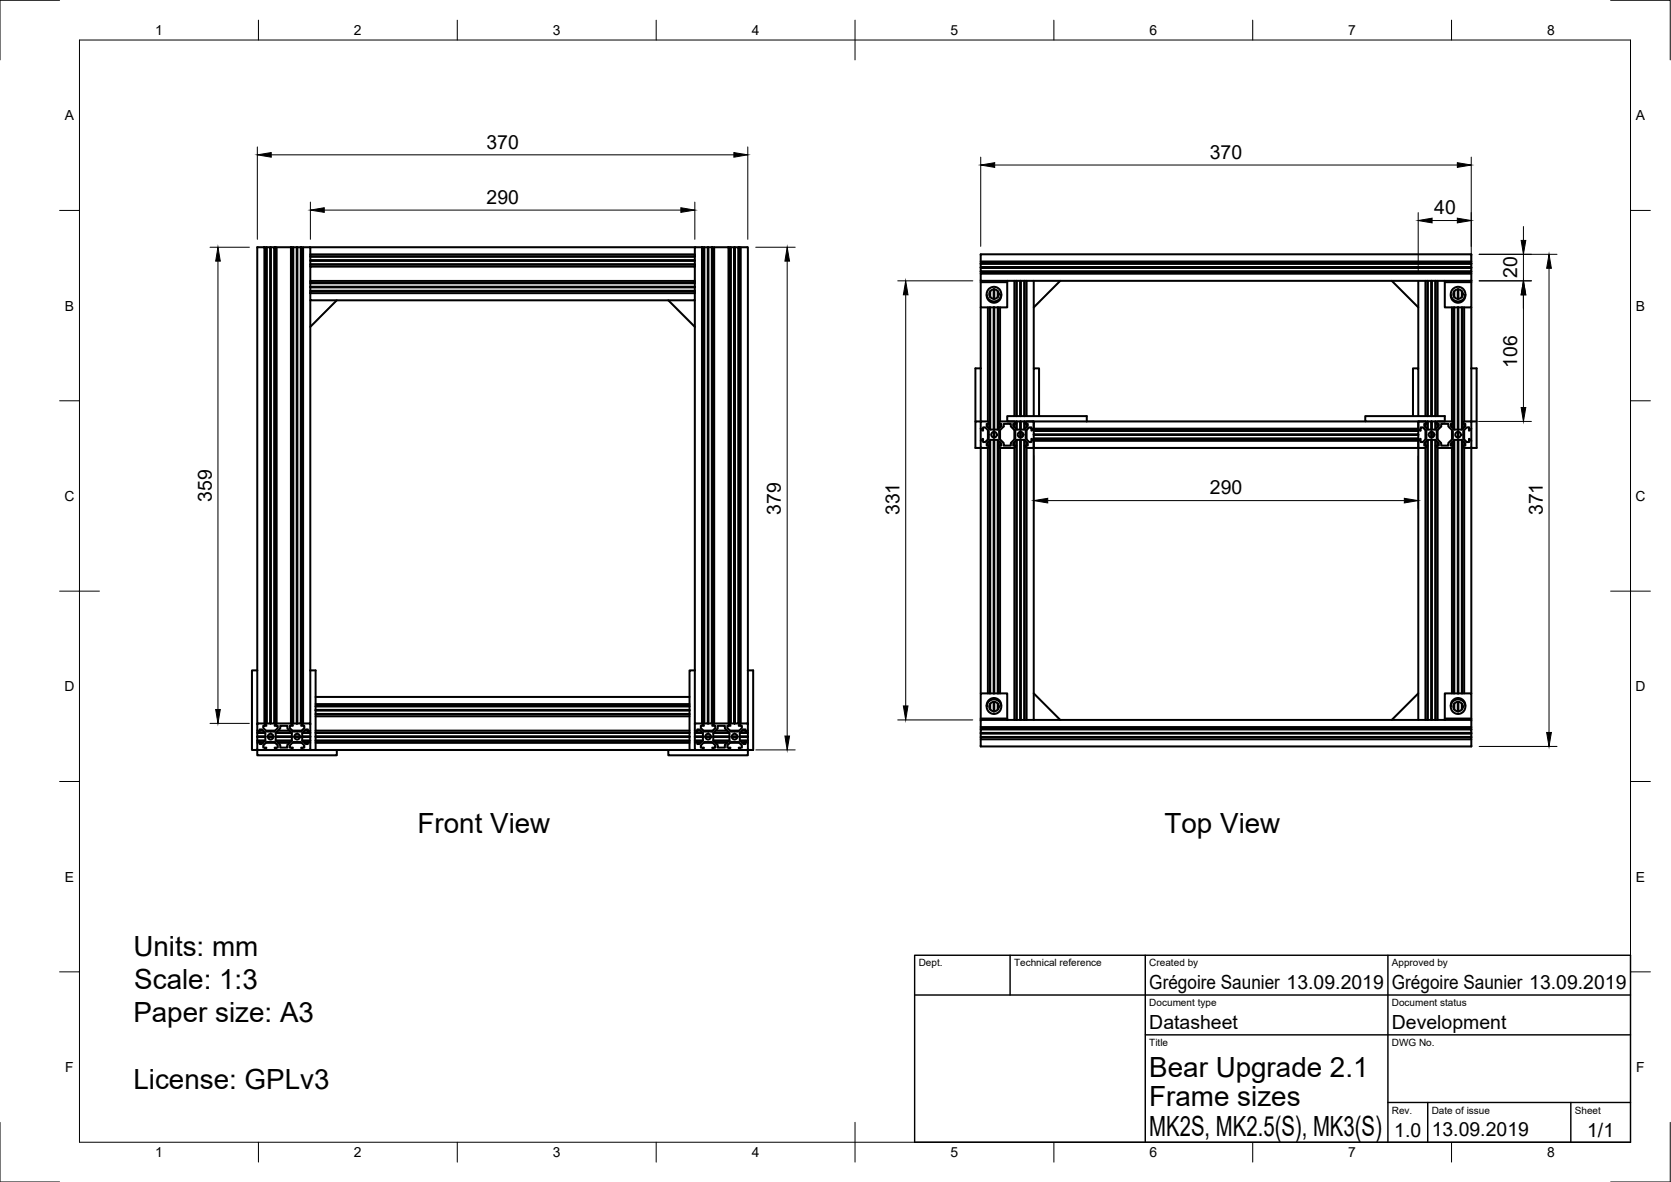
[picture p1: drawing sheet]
<svg xmlns="http://www.w3.org/2000/svg" width="420mm" height="297mm" viewBox="0 0 420 297" stroke-linecap="round" stroke-linejoin="round" font-family="sans-serif">
<!-- layer: Visible -->
<g fill="none" stroke="#000" stroke-width=".51">
<path d="M66.5 62.1h.5v119.7h-.5v-119.7h-1.8v119.9M67 62.1v119.7M67.1 62.1h.8v119.7h-.8M67.9 62.1v119.7M68 62.1v119.7M68.1 62.1h.9v119.7h-.9M69 62.1l.1 119.7h.5v-119.7h-.5M69.6 62.1h3.6v119.7h.4v-119.7h-.4M73.6 62.1v119.7M73.7 62.1h.9M74.6 62.1l.1 119.7zM74.7 62.1v119.7"/>
<path d="M74.8 62.1h.8v119.7h-.8M75.6 62.1l.1 119.7h.5v-119.7h-.5M76.2 62.1h1.8M78 67v-3.1h96.7v3.1M78 63.9v-1.8h96.7v1.8M78 73.7h96.7v1.8h-96.7zM78 73.7v-3.1h96.7v3.1M78 70.6v-3.6h96.7v3.6M78 75.5v106.5M78 65.5h96.7M78 65.4h96.7M78 64.5h96.7"/>
<path d="M78 64.4h96.7M78 73.2h96.7M78 73.1h96.7M78 72.2h96.7M78 72.1h96.7M78 71.2h96.7M78 71.1h96.7M78 66.5h96.7M78 66.4h96.7M84.7 75.5l-6.7 6.6M168 75.5l6.7 6.6M174.7 62.1h1.8v119.7h.5v-119.7h-.5"/>
<path d="M174.7 75.5v108.1l.6 .5v-.8h.6l.8 .9 .1 .9-.1 1-.8 .9h-.6v-.8l-.6 .5v1.8M177 62.1v119.7M177.1 62.1h.9v119.7h-.9M178 62.1v119.7M178.1 62.1h.9v119.7h-.9M179 62.1l.1 119.7h.5v-119.7h-.5M179.6 62.1h3.6v119.7h.5v-119.7h-.5M183.7 62.1v119.7M183.8 62.1h.8M184.6 62.1l.1 119.7zM184.7 62.1v119.7M184.8 62.1h.9v119.7h-.9"/>
<path d="M185.7 62.1l.1 119.7h.4v-119.7h-.4M186.2 62.1h1.8v106.4M246.6 70.6h6.7v6.6h-6.7zM246.6 65.7v-1.8h123.4v1.8M246.6 68.8h123.4v-.5h-123.4v2.3M246.6 65.7h123.4v.5h-123.4zM246.6 66.3h123.4v.9M246.6 67.3l123.4-.1h-123.4v.1M246.6 68.2h123.4v-.9h-123.4v1M246.6 70.9h6.7M246.6 66.2v1M246.6 77.2v15.4"/>
<path d="M248.1 74.1a1.84 1.84 0 0 0 1.8 1.6 1.84 1.84 0 0 0 1.9-1.6M248.4 77.2v28.7M248.6 72.6a1.91 1.91 0 0 1 2.6 .2 1.91 1.91 0 0 1 0 2.6 1.91 1.91 0 0 1-2.6 .1 2.28 2.28 0 0 1 0-2.9zM248.9 73.3v1.2M248.9 77.2v29.2M249 73.2v1.4M249 77.2v30.8M249.9 72.7v2.4M249.9 77.2v30.8M250 72.7v2.4M250 77.2v30.8M250.9 73.2v1.4"/>
<path d="M250.9 77.2v30.8M251 73.3v1.2M251 77.2v29.2M251.5 77.2v28.7M253.3 70.6h110M255.1 70.6v34M255.5 70.6v34M255.7 70.6v34M256.5 70.6v34M256.6 70.6v34M256.7 70.6v34M257.5 70.6v34"/>
<path d="M257.6 70.6v34M258.1 70.6v34M259.9 70.6v22M266.6 70.6l-6.7 6.6M349.9 70.6l6.7 6.6M356.6 70.6v22M358.4 70.6v34M358.9 70.6v34M359 70.6v34M359.9 70.6v34M360 70.6v34M360.9 70.6v34"/>
<path d="M361 70.6v34M361.5 70.6v34M363.3 70.6h6.7v6.6h-6.7zM363.3 70.9h6.7M364.8 74.1a1.84 1.84 0 0 0 1.8 1.6 1.84 1.84 0 0 0 1.8-1.6M365.1 77.2v28.7M365.3 72.6a1.91 1.91 0 0 1 2.6 .2 1.91 1.91 0 0 1 0 2.6 1.91 1.91 0 0 1-2.6 .1 2.28 2.28 0 0 1 0-2.9zM365.6 73.3v1.2M365.6 77.2v29.2M365.7 73.2v1.4M365.7 77.2v30.8M366.5 72.7v2.4"/>
<path d="M366.5 77.2v30.8M366.6 72.7v2.4M366.6 77.2v30.8M366.7 72.7v2.4M366.7 77.2v30.8M367.6 73.2v1.4M367.6 77.2v30.8M367.7 73.3v1.2M367.7 77.2v29.2M368.2 77.2v28.7M370 68.8v1.8M370 66.2v.1"/>
<path d="M370 67.3h.1M370 68.2v.1M370 77.2v15.4M246.6 92.6v13.5M246.6 92.6h-1.3v13.3M370 92.6v13.5M370 92.6h1.3v20h-1.3M246.6 105.9h-1.3v6.7h1.3M246.6 106.1v1.6l.6 .5v-.8h.5l.9 .9 .1 .9-.1 1-.9 .9h-.5v-.8l-.6 .5v1.6M246.6 107.7v3.1M246.6 112.4v61.9M246.6 106.1l.2-.2h1.6l.5 .6h-.8v.6l.9 .9h.9h1l.9-.9v-.6h-.8l.5-.6h3.6l.4 .6h-.7v.6l.9 .9h.9h.9l.9-.9v-.6h-.8l.5-.6h1.7l.1 .2"/>
<path d="M248.4 106.5v.9M248.4 108.1v2.3M248.4 111.1v.9M248.4 112.6v61.7M248.9 106.5v1.4M248.9 110.6v1.4M248.9 112.1v62.2M249 110.5v63.8M249.9 108.5v1.4M249.9 110.5v63.8M250 108.5v1.4M250 110.5v63.8"/>
<path d="M250.9 110.5v63.8M251 106.5v1.4M251 110.6v1.4M251 112.1v62.2M251.5 106.5v.9M251.5 108.1v2.3M251.5 111.1v.9M251.5 112.6v61.7M252.4 106.5h1.8v.7l1.1 1.1v1.9l-1.1 1.1v.7h-1.8v-.7l-1.2-1.1v-1.9l1.2-1.1zM253.3 104.6h20v1.3h-20zM255.1 106.5v.9M255.1 108.1v2.3"/>
<path d="M255.1 111.1v.9M255.1 112.6v68.3M255.5 105.9v.5M255.5 106.5v1.4M255.5 110.6v1.4M255.5 112.1v68.8M255.7 110.5l-.9 .9v.6h.7l-.4 .6h-3.6l-.5-.6h.8v-.6l-.9-.9h-1h-.9l-.9 .9v.6h.8l-.5 .6h-1.6l-.2-.2M255.7 110.5h.8M255.7 105.9v2.1M255.7 110.5v70.4M256.5 110.5h1l.9 .9v.6h-.8l.5 .6h1.7l.1-.2M256.5 105.9v2.1"/>
<path d="M256.5 108.5v1.4M256.5 110.5v70.4M256.6 105.9v2.1M256.6 108.5v1.4M256.6 110.5v70.4M256.7 105.9v2.1M256.7 108.5v1.4M256.7 110.5v70.4M257.5 105.9v2.1M257.5 110.5v70.4M257.6 105.9v.5M257.6 106.5v1.4"/>
<path d="M257.6 110.6v1.4M257.6 112.1v68.8M258.1 106.5v.9M258.1 108.1v2.3M258.1 111.1v.9M258.1 112.6v68.3M259.9 104.6v-12h1.4v12M259.9 107.7h96.7v.5h-96.7zM259.9 109.2h96.7v-.9h-96.7v.9M259.9 109.3l96.7-.1h-96.7v1M259.9 110.3l96.7-.1h-96.7v.6M259.9 112.4v-1.6h96.7v1.6"/>
<path d="M259.9 106.1v1.6l-.6 .5v-.8h-.5l-.9 .9-.1 .9 .1 1 .9 .9h.5v-.8l.6 .5v1.6M259.9 105.9v.2M259.9 112.4v.2M259.9 112.6h96.7M259.9 106.1v1.6M259.9 108.2v.1M259.9 112.6v68.3M273.3 105.9h70M343.3 104.6h20v1.3h-20zM355.3 104.6v-12h1.3v12M356.6 106.1v1.6l.6 .5v-.8h.6l.8 .9 .1 .9-.1 1-.8 .9h-.6v-.8l-.6 .5v1.6M356.6 105.9v.2"/>
<path d="M356.6 112.4v.2M356.6 106.1v1.6M356.6 108.2v.1M356.6 109.2h.1M356.6 109.3v.9M356.6 110.3v.5M356.6 112.6v68.3M356.6 106.1l.2-.2h1.6l.5 .6h-.8v.6l.9 .9h.9h1l.9-.9v-.6h-.8l.5-.6h3.6l.5 .6h-.8v.6l.9 .9h.9h1l.8-.9v-.6h-.7l.5-.6h1.6l.2 .2M358.4 106.5v.9M358.4 108.1v2.3M358.4 111.1v.9M358.4 112.6v68.3"/>
<path d="M358.9 105.9v.5M358.9 106.5v1.4M358.9 110.6v1.4M358.9 112.1v68.8M359 105.9v2.1M359 110.5v70.4M359.9 105.9v2.1M359.9 108.5v1.4M359.9 110.5v70.4M360 105.9v2.1M360 108.5v1.4M360 110.5v70.4"/>
<path d="M360.9 105.9v2.1M360.9 110.5v70.4M361 105.9v.5M361 106.5v1.4M361 110.6v1.4M361 112.1v68.8M361.5 106.5v.9M361.5 108.1v2.3M361.5 111.1v.9M361.5 112.6v68.3M362.4 106.5h1.8v.7l1.1 1.1v1.9l-1.1 1.1v.7h-1.8v-.7l-1.1-1.1v-1.9l1.1-1.1zM365.1 106.5v.9"/>
<path d="M365.1 108.1v2.3M365.1 111.1v.9M365.1 112.6v61.7M365.6 106.5v1.4M365.6 110.6v1.4M365.6 112.1v62.2M365.7 110.5l-.9 .9v.6h.8l-.5 .6h-3.6l-.5-.6h.8v-.6l-.9-.9h-1h-.9l-.9 .9v.6h.8l-.5 .6h-1.6l-.2-.2M365.7 110.5h.8M365.7 110.5v63.8M366.5 110.5h1.1l.8 .9v.6h-.7l.5 .6h1.6l.2-.2M366.5 108.5v1.4M366.5 110.5v63.8"/>
<path d="M366.6 108.5v1.4M366.6 110.5v63.8M366.7 108.5v1.4M366.7 110.5v63.8M367.6 110.5v63.8M367.7 106.5v1.4M367.7 110.6v1.4M367.7 112.1v62.2M368.2 106.5v.9M368.2 108.1v2.3M368.2 111.1v.9M368.2 112.6v61.7"/>
<path d="M370 106.1v1.6l-.6 .5v-.8h-.6l-.9 .9v.9v1l.9 .9h.6v-.8l.6 .5v1.6M370 105.9h1.3M370 107.7v3.1M370 112.4v61.9M64.7 168.5h-1.3v20h1.3M78 168.5h1.4v20M79.4 178.5h94M79.4 178.4h94M79.4 177.5h94M79.4 177.4h94M79.4 176.9h94M79.4 175.1h94"/>
<path d="M79.4 179.5h94M79.4 179.4h94M174.7 168.5h-1.3v20M188 168.5h1.4v20h-124.7M188 168.5v13.5M246.6 174.3h6.7v6.6h-6.7zM248.1 177.4a1.84 1.84 0 0 1 1.8-1.7 1.84 1.84 0 0 1 1.9 1.7M248.6 176a1.91 1.91 0 0 1 2.6 .1 1.91 1.91 0 0 1 0 2.6 1.91 1.91 0 0 1-2.6 .2 2.28 2.28 0 0 1 0-2.9zM248.9 177v1.2M249 176.9v1.4M249.9 176.4v2.4M250 176.4v2.4"/>
<path d="M250.9 176.9v1.4M251 177v1.2M259.9 174.3l6.7 6.6M356.6 174.3l-6.7 6.6M363.3 174.3h6.7v6.6h-6.7zM364.8 177.4a1.84 1.84 0 0 1 1.8-1.7 1.84 1.84 0 0 1 1.8 1.7M365.3 176a1.9 1.9 0 0 1 2.7 .2 1.9 1.9 0 0 1-.2 2.7 1.9 1.9 0 0 1-2.7-.3 2.35 2.35 0 0 1 .2-2.6zM365.6 177v1.2M365.7 176.9v1.4M366.5 176.4v2.4M366.6 176.4v2.4M366.7 176.4v2.4"/>
<path d="M367.6 176.9v1.4M367.7 177v1.2M64.7 181.8h.2M64.7 188.5v1.3h20v-1.3M64.7 182v1.6l.6 .5v-.8h.5l.9 .9 .1 .9-.1 1-.9 .9h-.5v-.8l-.6 .5v1.8M64.7 183.6v3.1M64.7 186.2h.5M64.7 186.1h2M64.7 185.2h2M64.7 185.1h2.1M64.7 185.1h2M64.7 184.2h2"/>
<path d="M64.7 184.1h.5M64.7 188.3l.2 .2M64.9 181.8h1.6l.5 .6h-.8v.6l.9 .8 .9 .1 1-.1 .8-.8v-.6h-.7l.5-.6h3.6l.4 .6h-.7v.6l.8 .8 1 .1 .9-.1 .9-.8v-.6h-.8l.5-.6h1.8M64.9 181.8l-.2 .2M65.3 186.7h.8M65.3 186.2h1.3M65.3 184.1h1.3M65.3 183.6h.8M66.5 188.5l.5-.6h-.8v-.6l.9-.9h.9h1l.8 .9v.6h-.7l.5 .6M66.8 186.7h2.4M66.8 183.6h2.4M67.3 185.2h1.4"/>
<path d="M67.3 185.1h1.4M69 181.8h.1M69.3 186.1h4.1M69.3 185.2h4.1M69.3 185.1h4.1M69.3 184.2h4.1M69.4 186.2h3.9M69.4 184.1h3.9M69.9 186.7h2.9M69.9 183.6h2.9M70.5 182.4h1.8v.7l1.1 1.1v1.9l-1.1 1.1v.7h-1.8v-.7l-1.2-1.1v-1.9l1.2-1.1zM73.2 188.5l.4-.6h-.7v-.6l.8-.9h1h.9l.9 .9v.6h-.8l.5 .6"/>
<path d="M73.5 186.7h2.4M73.5 183.6h2.4M73.7 181.8h.9M74 185.2h1.4M74 185.1h1.4M75.6 181.8h.1M75.9 185.1h2.1M76 186.1h2M76 185.2h2M76 185.1h2M76 184.2h2M76.1 186.2h1.3"/>
<path d="M76.1 184.1h1.3M76.6 186.7h.8M76.6 183.6h.8M77.5 186.2h.5M77.5 184.1h.5M77.9 181.8l.1 .2M78 188.3l-.1 .2M78 182v1.6l-.6 .5v-.8h-.5l-.9 .9-.1 .9 .1 1 .9 .9h.5v-.8l.6 .5v1.8M78 183.6v3.1M79.4 186.7h94M79.4 186.2h94M79.4 186.1h94"/>
<path d="M79.4 185.2h94M79.4 185.1h94M79.4 184.2h94M79.4 184.1h94M79.4 183.6h94M79.4 180h94M174.7 181.8h.2M174.7 183.6v3.1M174.7 186.2h.5M174.7 186.1h2M174.7 185.2h2M174.7 185.1h2.1"/>
<path d="M174.7 185.1h2M174.7 184.2h2M174.7 184.1h.5M174.7 188.3l.2 .2M174.9 181.8h1.6l.5 .6h-.8v.6l.9 .8 .9 .1 1-.1 .9-.8v-.6h-.8l.5-.6h3.6l.5 .6h-.8v.6l.9 .8 .9 .1 1-.1 .8-.8v-.6h-.7l.4-.6h1.7M174.9 181.8l-.2 .2M175.3 186.7h.9M175.3 186.2h1.3M175.3 184.1h1.3M175.3 183.6h.9M176.5 188.5l.5-.6h-.8v-.6l.9-.9h.9h1l.9 .9v.6h-.8l.5 .6M176.9 186.7h2.3"/>
<path d="M176.9 183.6h2.3M177.3 185.2h1.4M177.3 185.1h1.4M179 181.8h.1M179.3 186.1h4.1M179.3 185.2h4.1M179.3 185.1h4.1M179.3 184.2h4.1M179.4 186.2h3.9M179.4 184.1h3.9M179.9 186.7h2.9M179.9 183.6h2.9"/>
<path d="M180.5 182.4h1.8v.7l1.1 1.1v1.9l-1.1 1.1v.7h-1.8v-.7l-1.2-1.1v-1.9l1.2-1.1zM183.2 188.5l.5-.6h-.8v-.6l.9-.9h.9h1l.8 .9v.6h-.7l.4 .6M183.5 186.7h2.4M183.5 183.6h2.4M183.8 181.8h.8M184 185.1h1.4M184 185.2h1.4M185.7 181.8h.1M185.9 185.1h2.1M186 186.1h2M186 185.2h2M186 185.1h2"/>
<path d="M186 184.2h2M186.1 186.2h1.4M186.1 184.1h1.4M186.6 186.7h.9M186.6 183.6h.9M187.6 186.2h.4M187.6 184.1h.4M187.9 181.8h.1M187.9 181.8l.1 .2M188 182v1.6l-.5 .5v-.8h-.6l-.9 .9-.1 .9 .1 1 .9 .9h.6v-.8l.5 .5v3.1h-20v-1.3M188 188.3l-.1 .2M188 183.6v3.1"/>
<path d="M246.6 185.8v1.8h123.4v-1.8M246.6 180.9v1.8M246.6 185.3v.5h123.4v-.5M246.6 180.6h6.7M246.6 183.2v.1M246.6 184.2h.1M246.6 184.3v.9M253.3 180.9h110M363.3 180.6h6.7M370 180.9v2.3h-123.4v-.5h123.4M370 184.3v1h-123.4l123.4-.1M370 184.2v.1h-123.4l123.4-.1"/>
<path d="M370 183.2v1h-123.4v-.9h123.4"/>
<circle cx="249.9" cy="73.9" r="1.2"/>
<circle cx="366.6" cy="73.9" r="1.2"/>
<circle cx="249.9" cy="109.2" r=".71"/>
<circle cx="256.6" cy="109.2" r=".71"/>
<circle cx="359.9" cy="109.2" r=".71"/>
<circle cx="366.6" cy="109.2" r=".71"/>
<circle cx="249.9" cy="177.6" r="1.2"/>
<circle cx="366.6" cy="177.6" r="1.2"/>
<circle cx="68" cy="185.1" r=".71"/>
<circle cx="74.7" cy="185.1" r=".71"/>
<circle cx="178" cy="185.1" r=".71"/>
<circle cx="184.7" cy="185.1" r=".71"/>
</g>
<!-- layer: Border -->
<g fill="none" stroke="#000" stroke-width=".25">
<path d="M15 .1h-15v15M20 10.1h390v276.9h-390zM65 5.1v5M115 5.1v5M165 5.1v5M215 5.1v10M265 5.1v5M315 5.1v5M365 5.1v5M405 .1h15v15M15 52.9h5M410 52.9h5"/>
<path d="M15 100.7h5M410 100.7h5M15 148.6h10M405 148.6h10M15 196.4h5M410 196.4h5M15 244.2h5M410 244.2h5M0 282.1v14.9h15M65 287v5M115 287v5M165 287v5"/>
<path d="M215 282.1v9.9M265 287v5M315 287v5M365 287v5M420 282.1v14.9h-15"/>
</g>
<!-- layer: TitleBlock -->
<path d="M230 240.1h180v46.9h-180zM230 250h180M254 240.1v9.9M288 240.1v46.9M349 240.1v46.9M288 260.1h122M349 277.1h61M359 277.1v9.9M395 277.1v9.9" fill="none" stroke="#000" stroke-width=".36"/>
<!-- layer: Dimensions -->
<g fill="none" stroke="#000" stroke-width=".25">
<path d="M64.7 36.9v23.2M68.2 38.9h116.3M188 36.9v23.2M246.6 39.5v22.4M369.9 39.5v29.4M78 50.8v9.3M81.5 52.8h89.7M174.7 50.8v9.3M250.1 41.5h116.3M356.6 53.4v15.2M360.1 55.4h6.3M383.1 56.9v3.5"/>
<path d="M52.8 62.1h9.9M54.8 65.6v112.7M190 62.1h9.9M197.9 65.6v119.4M225.7 70.6h18.9M227.7 74.1v103.3M371.9 70.6h13.2M371.9 63.9h19.6M383.1 63.9v6.7M383.1 74.1v28.3M389.5 67.4v116.7M259.9 114.6v13.2"/>
<path d="M356.6 114.6v13.2M371.8 105.9h13.3M263.4 125.8h89.7M52.8 181.8h9.9M190 188.5h9.9M225.7 180.9h18.9M371.9 187.6h19.6"/>
</g>
<g fill="#000" stroke="#000" stroke-width=".25">
<path d="M64.7 38.9l3.5-.6v1.2zM184.5 38.3l3.5 .6-3.5 .6zM78 52.8l3.5-.6v1.2zM171.2 52.2l3.5 .6-3.5 .6zM246.6 41.5l3.5-.6v1.2zM356.6 55.4l3.5-.6v1.2zM366.4 40.9l3.5 .6-3.5 .6zM366.4 54.8l3.5 .6-3.5 .6zM54.8 62.1l.6 3.5h-1.2zM197.9 62.1l.6 3.5h-1.1zM227.7 70.6l.6 3.5h-1.2zM383.1 70.6l.5 3.5h-1.1z"/>
<path d="M382.5 60.4h1.1l-.5 3.5zM389.5 63.9l.6 3.5h-1.2zM382.5 102.4h1.1l-.5 3.5zM259.9 125.8l3.5-.6v1.2zM353.1 125.2l3.5 .6-3.5 .6zM54.2 178.3h1.2l-.6 3.5zM227.1 177.4h1.2l-.6 3.5zM197.4 185h1.1l-.6 3.5zM388.9 184.1h1.2l-.6 3.5z"/>
</g>
<g font-size="7">
<text x="105" y="209.3">Front View</text>
<text x="292.8" y="209.3">Top View</text>
<text x="33.5" y="240.2">Units: mm</text>
<text x="33.8" y="248.6">Scale: 1:3</text>
<text x="33.5" y="256.9">Paper size: A3</text>
<text x="33.5" y="273.7">License: GPLv3</text>
<text x="289" y="270.6">Bear Upgrade 2.1</text>
<text x="289" y="278.1">Frame sizes</text>
<text x="289" y="285.5">MK2S, MK2.5(S), MK3(S)</text>
</g>
<g font-size="4.9">
<text x="122.3" y="37.3">370</text>
<text x="304.2" y="39.9">370</text>
<text x="122.3" y="51.2">290</text>
<text x="360.6" y="53.9">40</text>
<text x="381.5" y="69.9" transform="rotate(-90 381.5 69.9)">20</text>
<text x="381.5" y="92.5" transform="rotate(-90 381.5 92.5)">106</text>
<text x="304.2" y="124.3">290</text>
<text x="53.2" y="126" transform="rotate(-90 53.2 126)">359</text>
<text x="196.4" y="129.4" transform="rotate(-90 196.4 129.4)">379</text>
<text x="226.2" y="129.5" transform="rotate(-90 226.2 129.5)">331</text>
<text x="387.9" y="129.5" transform="rotate(-90 387.9 129.5)">371</text>
<text x="289" y="248.5">Grégoire Saunier 13.09.2019</text>
<text x="350" y="248.5">Grégoire Saunier 13.09.2019</text>
<text x="289" y="258.6">Datasheet</text>
<text x="350" y="258.6">Development</text>
<text x="350.6" y="285.7">1.0</text>
<text x="360" y="285.5">13.09.2019</text>
<text x="399.1" y="285.7">1/1</text>
</g>
<g font-size="3.5">
<text x="39" y="8.8">1</text>
<text x="89" y="8.8">2</text>
<text x="139" y="8.8">3</text>
<text x="189" y="8.8">4</text>
<text x="239" y="8.8">5</text>
<text x="289" y="8.8">6</text>
<text x="339" y="8.8">7</text>
<text x="389" y="8.8">8</text>
<text x="16.3" y="30.2">A</text>
<text x="411.3" y="30.2">A</text>
<text x="16.3" y="78">B</text>
<text x="411.3" y="78">B</text>
<text x="16.2" y="125.9">C</text>
<text x="411.2" y="125.9">C</text>
<text x="16.2" y="173.7">D</text>
<text x="411.2" y="173.7">D</text>
<text x="16.3" y="221.6">E</text>
<text x="411.3" y="221.6">E</text>
<text x="16.4" y="269.4">F</text>
<text x="411.4" y="269.4">F</text>
<text x="39" y="290.8">1</text>
<text x="89" y="290.8">2</text>
<text x="139" y="290.8">3</text>
<text x="189" y="290.8">4</text>
<text x="239" y="290.8">5</text>
<text x="289" y="290.8">6</text>
<text x="339" y="290.8">7</text>
<text x="389" y="290.8">8</text>
</g>
<g font-size="2.5">
<text x="231" y="242.9">Dept.</text>
<text x="255" y="242.9">Technical reference</text>
<text x="289" y="242.9">Created by</text>
<text x="350" y="242.9">Approved by</text>
<text x="289" y="252.8">Document type</text>
<text x="350" y="252.8">Document status</text>
<text x="289" y="262.9">Title</text>
<text x="350" y="262.9">DWG No.</text>
<text x="350" y="279.9">Rev.</text>
<text x="360" y="279.9">Date of issue</text>
<text x="396" y="279.9">Sheet</text>
</g>
</svg>
